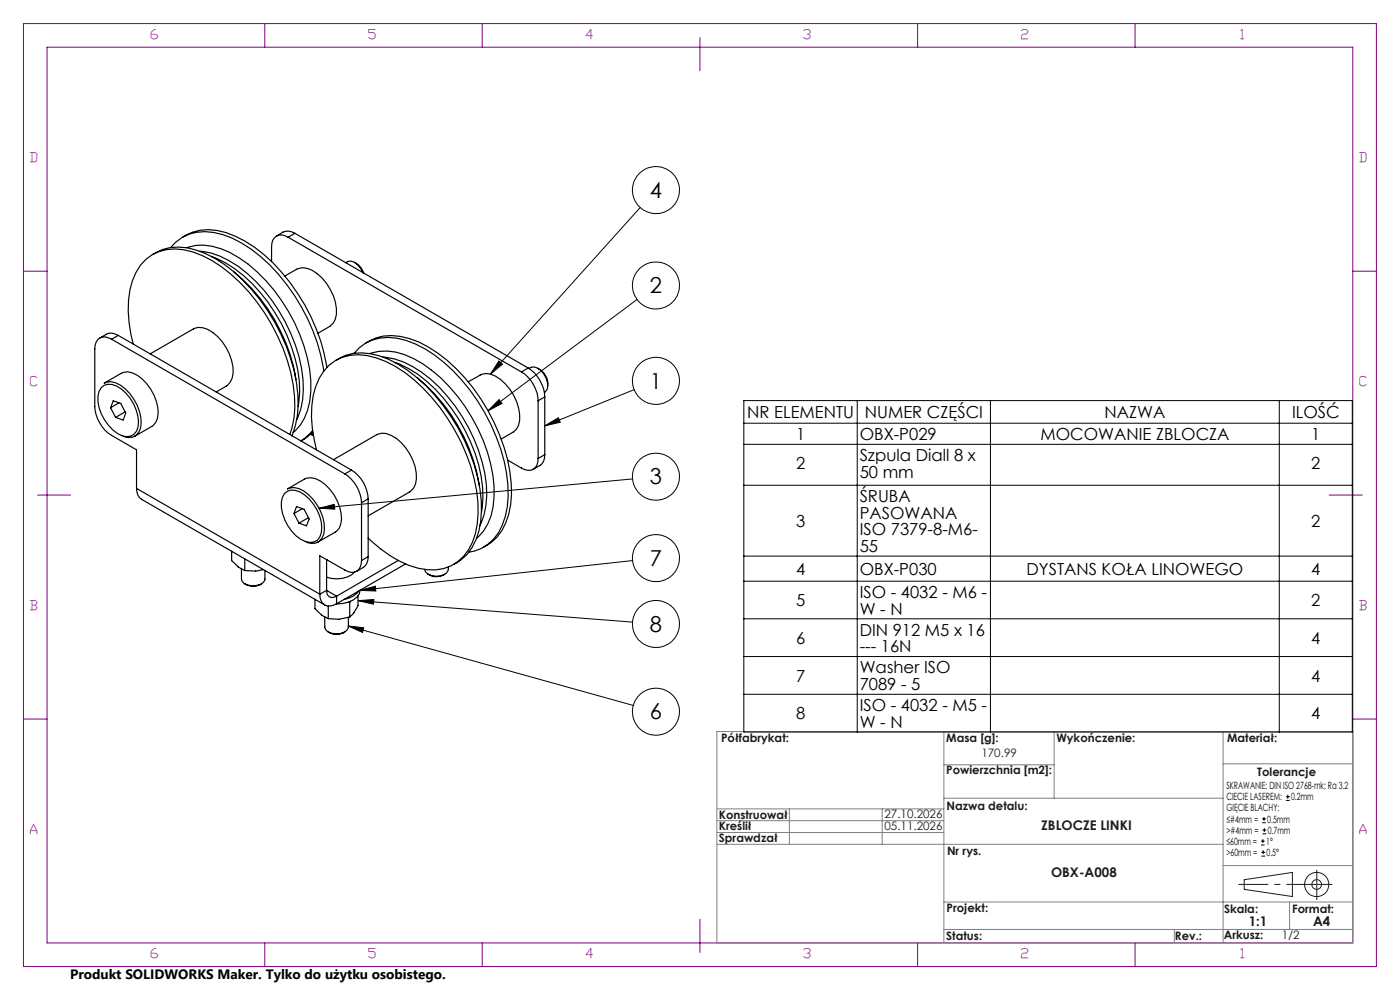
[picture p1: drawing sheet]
<svg xmlns="http://www.w3.org/2000/svg" width="297mm" height="210mm" viewBox="0 0 297 210" stroke-linecap="round" stroke-linejoin="round" font-family="sans-serif">
<g fill="none" stroke="#000" stroke-width=".25">
<path d="M32.4 54a10.3 10.3 0 0 1 9.2-1 27 27 0 0 1 11.8 8.4 38.5 38.5 0 0 1 9.9 24.6 16.5 16.5 0 0 1-1.4 6.5M36.2 52.5a9 9 0 0 1 9.1-3.2 23.6 23.6 0 0 1 11.9 6.9 40.9 40.9 0 0 1 11.5 22.5M38.7 50.3a10.4 10.4 0 0 1 9.3-1 28.4 28.4 0 0 1 13.5 10.6 40.8 40.8 0 0 1 7.9 18.1M39.6 52.6a11.1 11.1 0 0 1 9.2 1 33.7 33.7 0 0 1 14.8 17.3 25.3 25.3 0 0 1 1.7 16.1 9.3 9.3 0 0 1-3.1 4.7M42.4 53.3a17.3 17.3 0 0 1 10 4.7 35.5 35.5 0 0 1 11.9 22.4 16.3 16.3 0 0 1-1.3 8.6M44.8 54.4a27.7 27.7 0 0 1 13.5 12 32.9 32.9 0 0 1 5.3 16.7l-.3 3.1M49.6 57.6a37.1 37.1 0 0 1 13.2 23M60.4 58.6l2.5-1.5a3.4 3.4 0 0 1 3.4 .3 10.9 10.9 0 0 1 5.1 9.3 3.1 3.1 0 0 1-1.4 2.5l-2.5 1.5M61.1 50.3a2.14 2.14 0 0 0-2.4-.2 2.14 2.14 0 0 0-1.1 2.2v3.2M61.1 50.3l49.5 28.6M62.5 49.5a3 3 0 0 0-3.9 .6M62.5 49.5l-1.4 .8"/>
<path d="M62.5 49.5l49.5 28.6M73.3 55.7a1.72 1.72 0 0 1 2.5 .5l1.2 1.6M75.2 55.7a3.7 3.7 0 0 1 2 2.3M23.7 72a2.17 2.17 0 0 0-2.5-.3 2.17 2.17 0 0 0-1.1 2.3v12.2a7.8 7.8 0 0 0 3.6 6.1l5.3 3.1v8.2M23.7 72l49.5 28.5M25.1 71.1a2.37 2.37 0 0 0-2.5-.2l-1.4 .8M25.1 71.1l-1.4 .9M25.1 71.1l49.5 28.6M28.3 73a23.7 23.7 0 0 1-.2-13.4 9.2 9.2 0 0 1 10.9-6.6 23.3 23.3 0 0 1 11.8 6.9 40.4 40.4 0 0 1 11.7 24.2 18.3 18.3 0 0 1-1 8.1M31.9 75.1l9.1-5.3a3.5 3.5 0 0 1 4.2 .7 10.9 10.9 0 0 1 4.3 8.6 3.4 3.4 0 0 1-1.5 2.8l-2.1 1.2M71.3 76.4a10.1 10.1 0 0 1 9.2-.9 28.4 28.4 0 0 1 13.6 10.6 39.3 39.3 0 0 1 8 20 17.6 17.6 0 0 1-2 10.1 9.5 9.5 0 0 1-3.8 3.5M75.1 75a9 9 0 0 1 9.1-3.3 23.2 23.2 0 0 1 11.9 6.9 40.4 40.4 0 0 1 11.6 24.3 15.4 15.4 0 0 1-3 11.5 8.2 8.2 0 0 1-5.2 2.7"/>
<path d="M77.6 72.8a10.1 10.1 0 0 1 9.3-1 28.8 28.8 0 0 1 13.5 10.6 40 40 0 0 1 8 20.1 15.4 15.4 0 0 1-3 11.5l-1.2 1.1-1.6 1M78.5 75a11.4 11.4 0 0 1 9.2 1.1 33.8 33.8 0 0 1 14.8 17.3 25.8 25.8 0 0 1 1.7 16 9.9 9.9 0 0 1-3.1 4.8M81.2 75.7a17.2 17.2 0 0 1 10.1 4.7 35.7 35.7 0 0 1 11.9 22.5 16.8 16.8 0 0 1-1.4 8.5M83.7 76.9a27.7 27.7 0 0 1 13.6 11.9 32.4 32.4 0 0 1 5.1 16.8l-.3 3.1M110.6 78.9a7.6 7.6 0 0 1 3.6 6.1M112 78.1a7.8 7.8 0 0 1 3.6 6.1M112 78.1l-1.4 .8M112.2 78.2a1.52 1.52 0 0 1 1.9-.1 4.3 4.3 0 0 1 2 4.5l-.6 .6M114.1 78.1a3.8 3.8 0 0 1 2.1 3.7M21.4 82.3a2.64 2.64 0 0 1 3.4-.4 9.1 9.1 0 0 1 4.5 8.7 2.4 2.4 0 0 1-3.4 1.8 9.2 9.2 0 0 1-5.1-8.3l.2-1zM22.1 81.3l3.6-2.1a3.2 3.2 0 0 1 3.4 .4 9.6 9.6 0 0 1 4.3 9.2l-.4 .8-.5 .7-3.9 2.2a3.1 3.1 0 0 0 1.4-2.8 9.8 9.8 0 0 0-5.5-8.5l-1-.2zM23.5 86.5l.5-1.5 1.6 .6 1.1 2-.6 1.5-1.6-.6"/>
<path d="M23.5 86.5l1 2M25.2 85.5l-1.7 1M26.5 87.4l-2 1.1M28.6 92.5l-1.4 .3-1-.2M65.9 92.1l.4 .2M66.3 92.3l.2 .1M66.3 91.8v.5M66.3 91.3l-1.7 1.8-.7 .4 1.4-.9 1.1-.9M67.1 95.4a23.6 23.6 0 0 1-.1-13.4 9.2 9.2 0 0 1 10.9-6.6 23.3 23.3 0 0 1 11.8 6.9 40.2 40.2 0 0 1 11.7 24.2 17.8 17.8 0 0 1-2 10.2 9.1 9.1 0 0 1-10.7 3.8 24.5 24.5 0 0 1-10.6-6.3M70.8 97.5l9.1-5.3a3.1 3.1 0 0 1 3.1 .1 10.3 10.3 0 0 1 5.2 10.3l-.5 1-.8 .7-8.8 5.1M74.6 99.7a7.6 7.6 0 0 1 3.5 6.1M74.6 99.7l-1.4 .8"/>
<path d="M88.5 80.1a37.5 37.5 0 0 1 13.2 22.9M99.3 81l2.5-1.4a3.2 3.2 0 0 1 3.3 .2 10.7 10.7 0 0 1 5.1 9.4 2.94 2.94 0 0 1-1.4 2.5l-2.5 1.4M114.2 97.3a2.15 2.15 0 0 1-1.1 2.2 2.15 2.15 0 0 1-2.5-.2l-2.9-1.7M114.2 85v12.3M115.6 96.4a2.41 2.41 0 0 1-1.1 2.3l-1.4 .8M115.6 84.2l-1.4 .8M115.6 96.4l-1.4 .9M115.6 84.2v12.2M29 103.6a2.61 2.61 0 0 0 1 2.3l38.9 22.4M29 103.6l38.8 22.4M49.1 116.9v2l1.5 1.4 1.3 .7M51.9 118.6v2.4"/>
<path d="M60.3 104.7a2.58 2.58 0 0 1 3.4-.3 9 9 0 0 1 4.5 8.6 2.31 2.31 0 0 1-3.4 1.9 9 9 0 0 1-5.1-8.4l.2-1zM61 103.7l3.6-2.1a3.4 3.4 0 0 1 3.4 .5 10.1 10.1 0 0 1 4.5 8 2.95 2.95 0 0 1-1.4 2.8l-3.6 2.1a2.95 2.95 0 0 0 1.3-2.8 9.8 9.8 0 0 0-5.4-8.6l-1-.2zM62.4 108.9l.5-1.5 1.6 .6 1.1 2.1-.6 1.4-1.6-.5M62.4 108.9l1 2.1M64.1 107.9l-1.7 1M65.4 109.8l-2 1.2M67.5 115l-.5 .2-.9 .1-1-.2M69.3 118.7v6.5M69.3 118.8l.3 .1M73.2 100.5a7.8 7.8 0 0 1 3.5 6.1M76.7 118.9a2.14 2.14 0 0 1-1 2.3 2.14 2.14 0 0 1-2.5-.3l-5.4-3v8.1M76.7 106.6v12.3"/>
<path d="M78.1 118.1a3 3 0 0 1-2.4 3.1M78.1 105.8l-1.4 .8M78.1 118.1l-1.4 .8M78.1 105.8v12.3M84.5 118.9l-13.1 7.6M86 119.6l-14.6 8.5M51.2 120.6v2.2a2.03 2.03 0 0 0 2.2 1.5 2.45 2.45 0 0 0 2.8-1.5v-1.8M51.9 123.9a3.3 3.3 0 0 0 3.6 0M55.9 120.8l-1.5 .3-2.5-.1M66.8 127.1v2l1.4 1.4 1.4 .7M67.8 126a2.17 2.17 0 0 0 1.1 2.3 2.17 2.17 0 0 0 2.5-.2M68.9 130.8v2.2a2.03 2.03 0 0 0 2.2 1.5 2.52 2.52 0 0 0 2.8-1.5v-2.1"/>
<path d="M69.3 125.2a1.29 1.29 0 0 0 .6 1.4 1.29 1.29 0 0 0 1.5-.1M69.3 125.2l-1.5 .8M69.3 125.2l2.1 1.3M69.6 134a3.2 3.2 0 0 0 3.6 0M69.6 128.5v2.7M71.4 126.5v1.6M74.2 130.9l-2.3 .5-2.3-.2M74.2 127.8h-.5M74.2 127.8v3.1M74.3 127.6l-.1 .2M75.2 121.3a5.8 5.8 0 0 1-5.9 1.1M76 126.4a4.4 4.4 0 0 1-1.8 4.5"/>
<path d="M76.1 125.4a4.6 4.6 0 0 1-3.1 1.7M76.4 125.2a3.1 3.1 0 0 1-2.5 2.5l-2.6 .4M76.4 125.2h.1M90.8 121.8a3.2 3.2 0 0 0 3.6 0M95.1 120.3a1.46 1.46 0 0 1-1 1.6 3.5 3.5 0 0 1-3.9-.6l-.1-.5"/>
</g>
<g fill="none" stroke="#000" stroke-width=".21">
<path d="M135.8 44l-31.8 35.4M105.8 76.6l.8 .6-2.6 2.2zM135.1 63.5l-31.6 23.6M105.9 84.8l.6 .8-3 1.5zM115.6 90.3l2.9-1.7 .4 1zM134.5 82.6l-18.9 7.7M157.8 85h129.1v70.3h-129.1zM157.8 89.8h129.1M157.8 94.3h129.1M181.9 85v70.3M210.1 85v70.3M271.4 85v70.3"/>
<path d="M67.7 107.8l3.2-.8 .1 1zM134.2 101.6l-66.5 6.2M134.2 118.9l-57.8 6.3M157.8 102.9h129.1M157.8 118h129.1M73.8 132.8l3.4 .4-.3 1zM73.8 132.8l60.5 16.8M76 127.4l3.3-.2-.1 1zM76 127.4l58.2 4.6M76.4 125.2l3.2-.9 .1 1.1zM157.8 123.3h129.1M157.8 131.3h129.1"/>
<path d="M157.8 139.3h129.1M157.8 147.3h129.1M267.5 179.2h.8M267.5 178.4h.8M267.8 174.5h.7M267.8 173.7h.7M267.8 176.9h.8M267.8 176.1h.8M267.9 178v.8M268.1 173.3v.8M268.2 175.7v.8M272.8 169.8h.8"/>
<path d="M272.8 169h.8M273.2 168.6v.8M267.6 181.6h.8M267.6 180.8h.8M268 180.4v.8"/>
<circle cx="139.2" cy="40.3" r="5"/>
<circle cx="139.1" cy="60.6" r="5"/>
<circle cx="139.2" cy="80.8" r="5"/>
<circle cx="139.2" cy="101.1" r="5"/>
<circle cx="139.2" cy="118.4" r="5"/>
<circle cx="139.2" cy="132.4" r="5"/>
<circle cx="139.2" cy="151" r="5"/>
</g>
<g fill="none" stroke="#191924" stroke-width=".21">
<path d="M263.9 186.6l10.3-1.5v5.1l-10.3-1.5z"/>
<circle cx="279.3" cy="187.6" r="1.03"/>
<circle cx="279.3" cy="187.6" r="2.57"/>
</g>
<path d="M279.3 187.6h-16.7" fill="none" stroke="#191924" stroke-width=".21" stroke-dasharray="6.3 1.3 1.3 1.3" stroke-dashoffset="-.1" stroke-linecap="butt"/>
<path d="M279.3 187.6h3.3M279.3 187.6v3.3M279.3 187.6v-3.1" fill="none" stroke="#191924" stroke-width=".21" stroke-dasharray="6.3 1.3 1.3 1.3" stroke-linecap="butt"/>
<g fill="none" stroke="#800080" stroke-width=".21">
<path d="M5 5h287v200h-287zM10 10h277v190h-277zM56.2 5v5M102.3 5v5M148.5 8v7M194.7 5v5M240.8 5v5M5 57.5h5M287 57.5h5M8 105h7M282 105h7M5 152.5h5"/>
<path d="M287 152.5h5M148.5 195v7M56.2 200v5M102.3 200v5M194.7 200v5M240.8 200v5"/>
</g>
<g fill="none" stroke="#808080" stroke-width=".21">
<path d="M152.1 155.2h134.9v44.8h-134.9zM200.2 155.2v44.8M223.6 155.2v14.1M259.5 155.2v44.8M152.1 176.6h48.1M152.1 174.1h48.1M152.1 171.6h48.1M152.1 179.1h107.4M167.5 171.6v7.5M187.1 171.6v7.5M200.2 169.3h59.3M200.2 162.2h23.4"/>
<path d="M259.5 162h27.5M200.2 197.2h86.8M200.2 191.3h86.8M249.1 197.2v2.8M259.5 183.6h27.5M273.6 191.3v5.9"/>
</g>
<path d="M105.8 76.6l.8 .6-2.6 2.2zM105.9 84.8l.6 .8-3 1.5zM115.6 90.3l2.9-1.7 .4 1zM67.7 107.8l3.2-.8 .1 1zM73.8 132.8l3.4 .4-.3 1zM76 127.4l3.3-.2-.1 1zM76.4 125.2l3.2-.9 .1 1.1z" fill="#000"/>
<g font-size="4.7">
<text x="137.9" y="42">4</text>
<text x="137.9" y="62.2">2</text>
<text x="137.9" y="82.4">1</text>
<text x="137.9" y="102.8">3</text>
<text x="137.9" y="120">7</text>
<text x="137.9" y="134">8</text>
<text x="137.9" y="152.6">6</text>
</g>
<g font-size="3.5">
<text x="158.5" y="88.7">NR ELEMENTU</text>
<text x="183.5" y="88.6">NUMER CZĘŚCI</text>
<text x="234.3" y="88.7">NAZWA</text>
<text x="274.1" y="88.7">ILOŚĆ</text>
<text x="168.9" y="93.3">1</text>
<text x="182.4" y="93.3">OBX-P029</text>
<text x="220.7" y="93.3">MOCOWANIE ZBLOCZA</text>
<text x="278.2" y="93.3">1</text>
<text x="168.9" y="99.6">2</text>
<text x="182.4" y="97.8">Szpula Diall 8 x</text>
<text x="182.4" y="101.3">50 mm</text>
<text x="278.2" y="99.6">2</text>
<text x="182.4" y="106.5">ŚRUBA</text>
<text x="168.9" y="111.8">3</text>
<text x="182.4" y="110">PASOWANA</text>
<text x="182.4" y="113.5">ISO 7379-8-M6-</text>
<text x="278.2" y="111.8">2</text>
<text x="182.4" y="117.1">55</text>
<text x="168.9" y="121.9">4</text>
<text x="182.4" y="121.9">OBX-P030</text>
<text x="217.8" y="121.9">DYSTANS KOŁA LINOWEGO</text>
<text x="278.2" y="121.9">4</text>
<text x="168.9" y="128.6">5</text>
<text x="182.4" y="126.8">ISO - 4032 - M6 -</text>
<text x="182.4" y="130.4">W - N</text>
<text x="278.2" y="128.6">2</text>
<text x="168.9" y="136.6">6</text>
<text x="182.4" y="134.8">DIN 912 M5 x 16</text>
<text x="278.2" y="136.6">4</text>
<text x="182.4" y="138.4">--- 16N</text>
<text x="182.4" y="142.8">Washer ISO</text>
<text x="168.9" y="144.6">7</text>
<text x="182.4" y="146.4">7089 - 5</text>
<text x="278.2" y="144.6">4</text>
<text x="168.9" y="152.6">8</text>
<text x="182.4" y="150.8">ISO - 4032 - M5 -</text>
<text x="182.4" y="154.4">W - N</text>
<text x="278.2" y="152.6">4</text>
</g>
<text font-size="2.9" x="14.9" y="207.6">Produkt SOLIDWORKS Maker. Tylko do użytku osobistego.</text>
<g font-size="2.8" fill="#800080">
<text x="32" y="8.2">6</text>
<text x="78.2" y="8.2">5</text>
<text x="124.4" y="8.2">4</text>
<text x="170.5" y="8.2">3</text>
<text x="216.7" y="8.2">2</text>
<text x="263.2" y="8.2">1</text>
<text x="6.5" y="34.4">D</text>
<text x="288.5" y="34.4">D</text>
<text x="6.5" y="81.9">C</text>
<text x="288.5" y="81.9">C</text>
<text x="6.5" y="129.4">B</text>
<text x="288.5" y="129.4">B</text>
<text x="6.5" y="176.9">A</text>
<text x="288.5" y="176.9">A</text>
<text x="32" y="203.2">6</text>
<text x="78.2" y="203.2">5</text>
<text x="124.4" y="203.2">4</text>
<text x="170.5" y="203.2">3</text>
<text x="216.7" y="203.2">2</text>
<text x="263.2" y="203.2">1</text>
</g>
<g font-size="2.8" fill="#191924">
<text x="220.9" y="176">ZBLOCZE LINKI</text>
<text x="223" y="186">OBX-A008</text>
<text x="264.9" y="196.5">1:1</text>
<text x="278.6" y="196.5">A4</text>
</g>
<g font-size="2.5" fill="#191924">
<text x="153" y="157.5">Półfabrykat:</text>
<text x="200.7" y="157.5">Masa [g]:</text>
<text x="208.2" y="160.6">170.99</text>
<text x="224.1" y="157.5">Wykończenie:</text>
<text x="260.3" y="157.5">Materiał:</text>
<text x="200.7" y="164.3">Powierzchnia [m2]:</text>
<text x="266.7" y="164.5">Tolerancje</text>
<text x="152.5" y="173.6">Konstruował</text>
<text x="187.6" y="173.5">27.10.2026</text>
<text x="200.8" y="171.9">Nazwa detalu:</text>
<text x="152.5" y="176">Kreślił</text>
<text x="152.5" y="178.5">Sprawdzał</text>
<text x="187.6" y="176">05.11.2026</text>
<text x="200.9" y="181.3">Nr rys.</text>
<text x="200.8" y="193.5">Projekt:</text>
<text x="259.7" y="193.6">Skala:</text>
<text x="274.1" y="193.6">Format:</text>
<text x="200.7" y="199.3">Status:</text>
<text x="249.3" y="199.3">Rev.:</text>
<text x="259.6" y="199.2">Arkusz:</text>
<text x="271.9" y="199.2">1/2</text>
</g>
<g font-size="2.1">
<text x="260.2" y="167.4">SKRAWANIE: DIN ISO 2768-mk; Ra 3.2</text>
<text x="260.2" y="172.1">GIĘCIE BLACHY:</text>
<text x="260.2" y="169.8">CIECIE LASEREM:</text>
<text x="273.9" y="169.8">0.2mm</text>
<text x="260.2" y="174.5">≤#4mm =</text>
<text x="260.2" y="176.9">&gt;#4mm =</text>
<text x="260.2" y="179.2">≤60mm =</text>
<text x="268.6" y="179.2">1°</text>
<text x="268.9" y="174.5">0.5mm</text>
<text x="268.9" y="176.9">0.7mm</text>
<text x="260.2" y="181.6">&gt;60mm =</text>
<text x="268.7" y="181.6">0.5°</text>
</g>
</svg>
